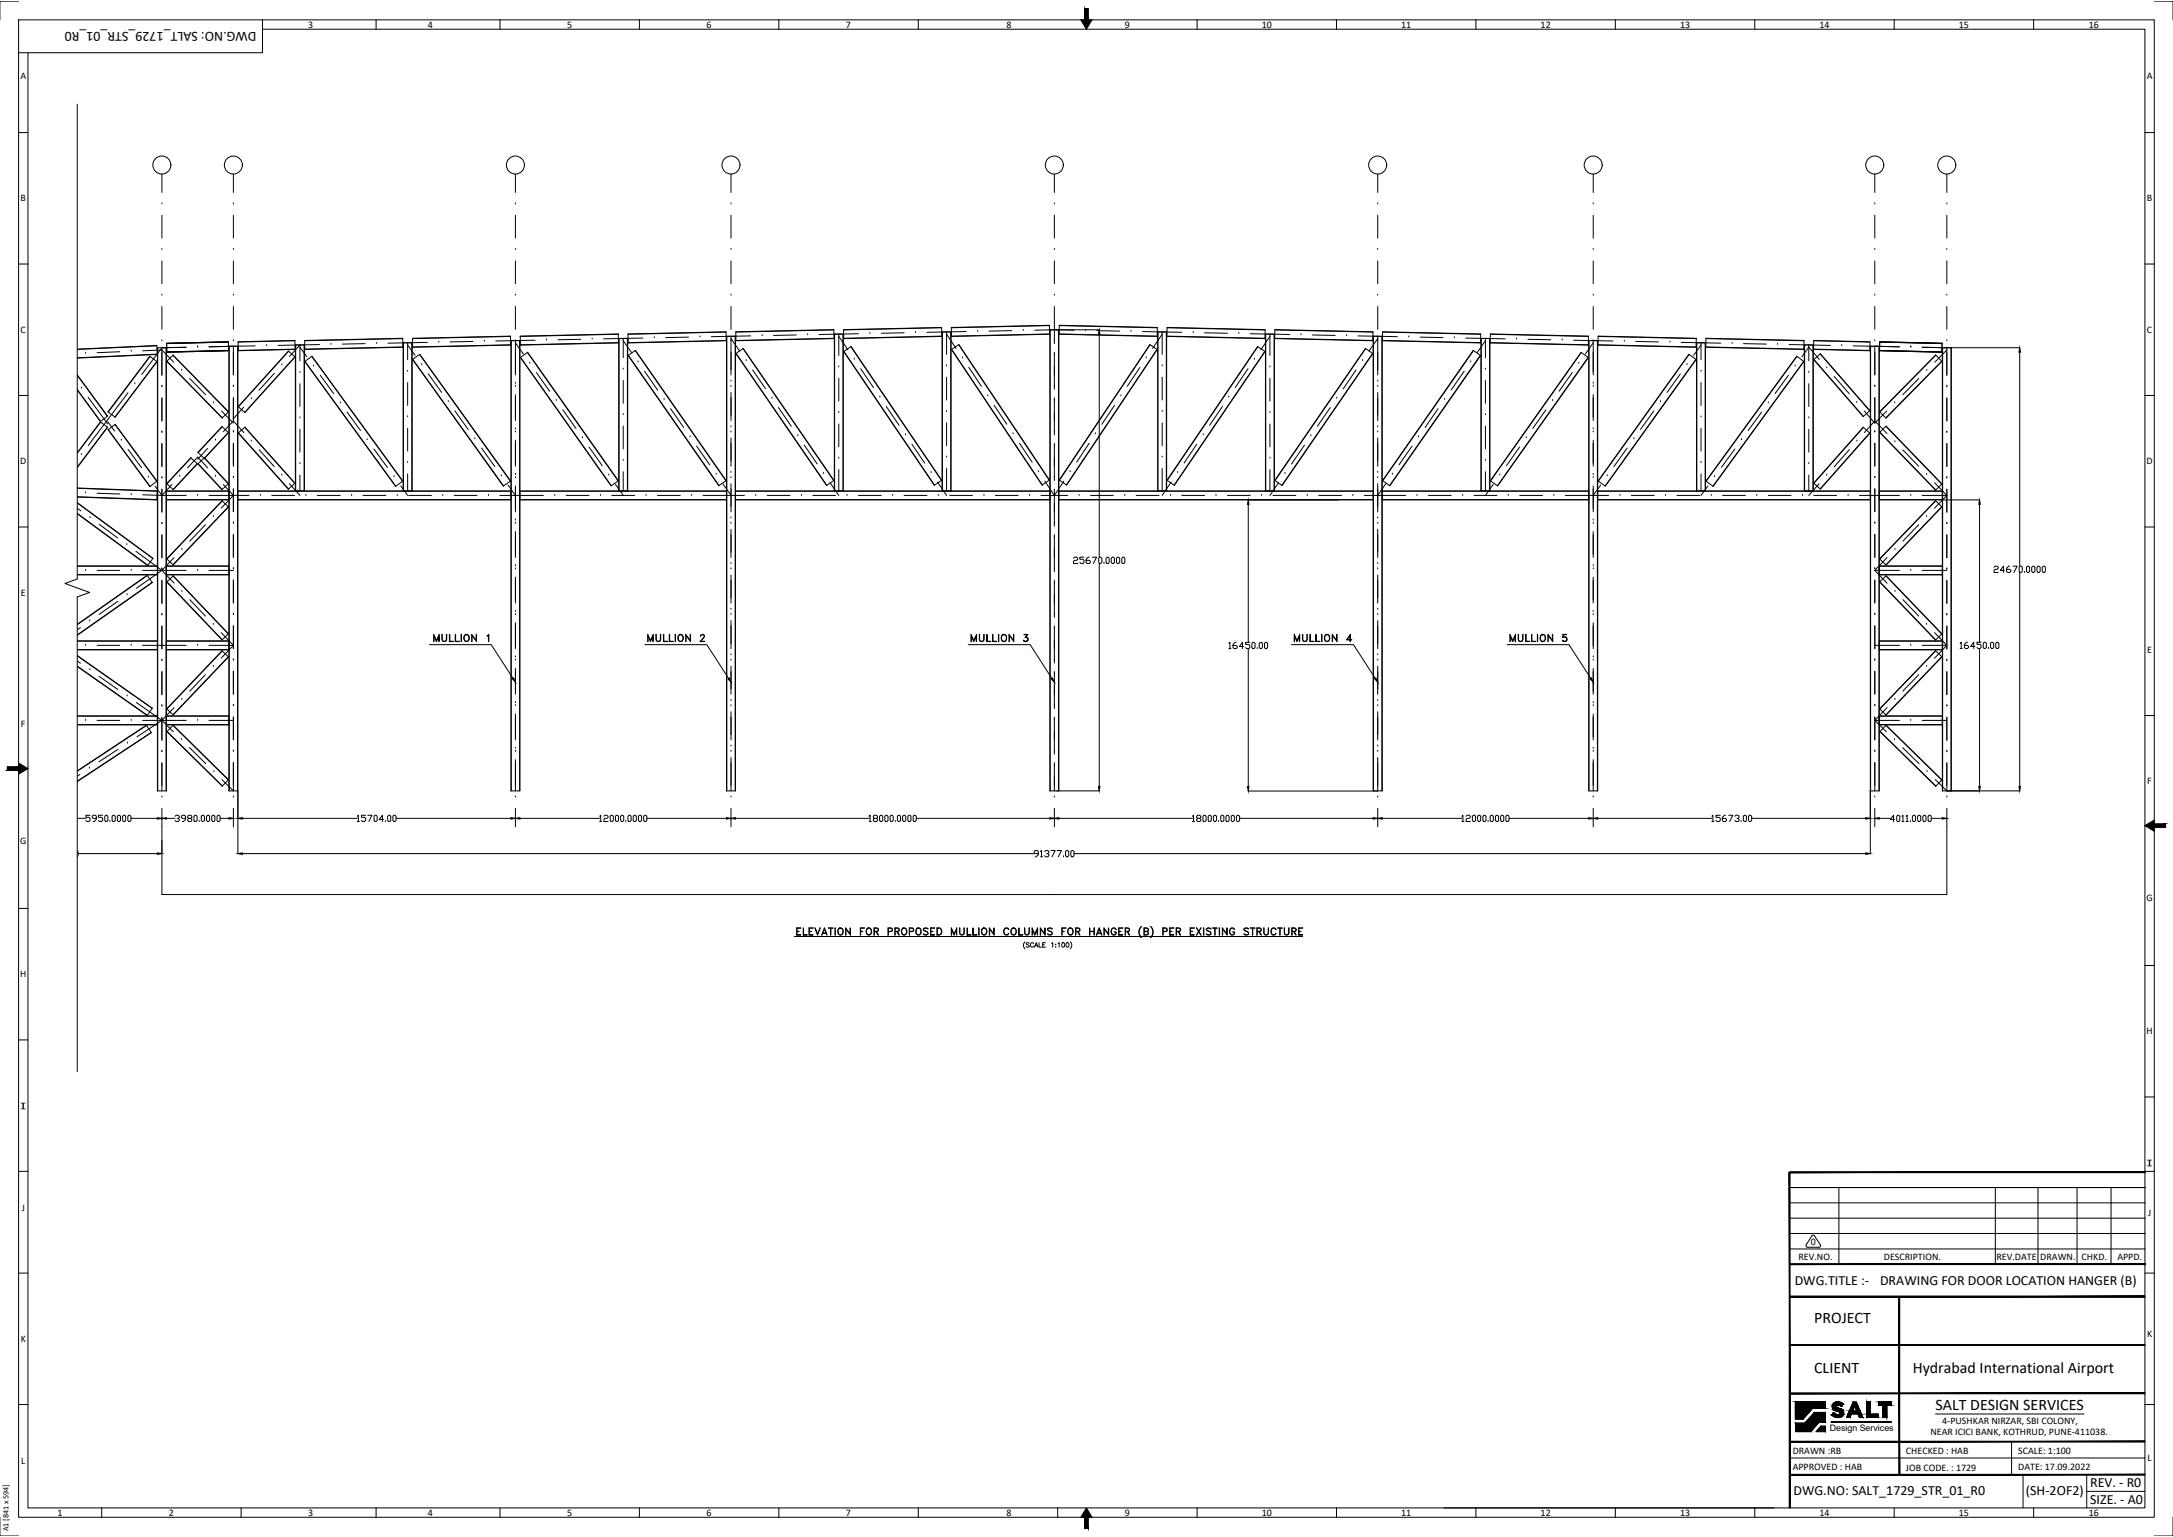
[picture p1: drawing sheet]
<svg xmlns="http://www.w3.org/2000/svg" width="1189mm" height="841mm" viewBox="0 0 1189 841" stroke-linecap="round" stroke-linejoin="round" font-family="sans-serif">
<!-- layer: Beam -->
<g fill="none" stroke="#000" stroke-width=".55">
<path d="M515 179l-53 2M574 178l-54 1M580 178l53 1M639 179l53 2M639 179l53 1v5l-54-1zM42 191l44-2v5l-44 2M82 195l4 3-23 30-4-3zM82 195l-23 30M86 198l-23 30M86 189l-44 2M86 190h5v243h-5zM91 190v243"/>
<path d="M91 188v5l34-1v-5l-34 1M91 198l4-4 30 31-3 4zM91 198l31 31M95 194l30 31M125 192l-34 1M125 189h5v244h-5zM125 189v244M130 189v244M158 192l3 3-27 31-4-4zM158 192l-28 31M161 186l-31 1M161 191l-31 1v-5l31-1v5"/>
<path d="M162 189v80M166 189v80M167 186l53-1v5l-53 1zM167 198l4-3 49 68-4 3zM167 198l50 68M171 195l49 68M220 185l-53 1M220 190l-53 1M221 188v81M226 185l53-1v5l-53 1zM226 197l4-3 49 69-4 3zM226 197l50 69"/>
<path d="M230 194l49 69M279 189l-53 1M280 186h4v247h-4zM280 186v247M284 186v247M285 184l53-1v5l-53 1zM285 196l4-3 49 70-4 3zM289 193l49 70M338 183l-53 1M338 187l-53 2M343 185v84M344 183v5l53-2v-4l-53 1"/>
<path d="M344 195l4-3 49 71-4 3zM344 194l49 72M397 186l-53 1M397 184h5v249h-5zM398 184v249M402 184v249M403 182l53-2v5l-53 1zM403 193l4-2 49 72-4 3zM406 191l50 72M456 181l-53 1M456 185l-53 1M457 183v86"/>
<path d="M461 183v86M461 180l54-1v5l-53 1zM465 190l50 73M516 182v87M520 182v87M521 191l4-2 49 74-4 2zM524 189l50 74M574 183l-53 1-1-5 54-1v5M574 180h5v253h-5zM575 180v253M579 180v253M579 183l54 1v-5l-53-1-1 5"/>
<path d="M629 189l-49 74M634 182v87M688 190l4 2-49 74-5-3zM688 190l-49 73M692 192l-50 73M693 183v86M697 183v86M697 185l54 1M697 181l54 1M697 180v5M747 191l4 2-50 73-4-3zM747 191l-49 72"/>
<path d="M751 182v4l-54-1M751 184h5v249h-5zM751 184v249M756 184v249M756 186l54 1M756 182l54 1v5l-54-2zM756 182l54 1M806 192l4 3-50 71-4-3zM806 192l-49 71M810 194l-50 72M810 185v84M815 185v84"/>
<path d="M815 187l54 2M815 183l54 1v5l-54-1zM815 183l54 1M865 193l4 3-50 70-4-3zM865 193l-50 70M869 196l-50 70M869 186h5v247h-5zM869 186v247M874 186v247M874 189l54 1M874 184l54 1v5l-54-1zM924 194l-50 69"/>
<path d="M928 188v81M933 190l54 1M933 185l54 1v5l-54-1zM933 185l54 1M983 195l4 3-50 68-4-3zM983 195l-50 68M987 198l-50 68M987 189v80M992 189v80M992 191l31 1M992 197l4-3 27 31-4 3zM992 186l31 1v5l-31-1z"/>
<path d="M992 186l31 1M992 197l27 31M996 194l27 31M1023 189h5v244h-5zM1023 189v244M1028 189v244M1028 192l34 1M1028 187l35 1-1 5-34-1zM1028 187l35 1M1059 194l3 4-30 31-4-4zM1062 198l-30 31M1063 190h5v243h-5z"/>
<path d="M1063 190v243M1067 190v243M42 205l17 23-4 3-13-18M42 205l17 23M42 213l13 18M55 231l4 3M55 231l-13 17M59 234l-17 22M59 235l4-3 23 31-4 3zM59 235l23 31M63 232l23 31M121 233l4 4-13 14-4-3z"/>
<path d="M122 234l-14 14M125 237l-13 14M130 237l4-3 27 30-3 4zM130 237l28 31M134 234l27 31M1023 237l-27 31M1028 237l4-4 30 32-3 3zM1028 236l31 32M1032 233l30 32M104 250l4 4-13 14-4-3zM104 251l-13 14M108 254l-13 14"/>
<path d="M108 254l14 14M42 267l44 2v5l-44-2M42 267l44 2M42 275l42 31-3 3-39-28M42 275l42 31M91 269h34M91 274h34M91 273h34M121 274l4 3-30 32-4-3zM122 274l-31 32M125 277l-30 32M125 265l-4 3-13-14 4-4 13 15"/>
<path d="M130 269h150M130 274h150M130 273h150M162 269v-80h5v80M221 269v-81h4v81M284 269h113M284 274h113M284 273h113M339 269v-84h4v84M402 269h172M402 274h172M402 273h172"/>
<path d="M456 269v-86h5v86M511 265l-49-73 4-2 49 73-4 3M515 269v-87h5v87M579 269h172M579 274h172M579 273h172M583 265l50-74-4-2-49 74 4 2M633 269v-87h5v87M692 269v-86h5v86M756 269h113M756 274h113M756 273h113"/>
<path d="M810 269v-84h5v84M874 269h149M874 274h149M874 273h149M874 263l50-69 4 3-50 69M874 263l4 3M928 269v-81h5v81M987 269v-80h5v80M992 264l4 4 27-31-4-3-27 30M1028 269h35M1028 274h35M1028 273h35"/>
<path d="M1062 277l-30 32M42 281l39 28M42 310h44M42 315h44M42 314h44M81 315l-39 27M83 319l-41 28M91 310h34M91 315h34M91 314h34M91 318l4-3 30 32-4 3zM91 318l31 32"/>
<path d="M95 315l30 32M1028 310h35M1028 315h35M1028 314h35M1028 306l4 3M1028 306l31-32 3 3-30 32M1028 318l31 32M1032 315l30 32M1032 315l-4 3 31 32M42 351h44M42 356h44M42 355h44"/>
<path d="M42 342l38-27 3 4-41 29M42 359l41 29-3 4-38-27M42 359l41 29M91 351h34M91 356h34M91 355h34M121 356l4 3-30 32-4-3zM122 356l-31 32M125 359l-30 32M1028 351h35M1028 356h35M1028 355h35"/>
<path d="M1059 356l3 3-30 32-4-3zM1059 356l-31 32M1062 347l-3 3M42 364l39 27M42 392h44M42 397h44M42 396h44M91 392h34M91 397h34M91 396h34M95 397l30 30M95 397l30 30-3 3-31-30z"/>
<path d="M1028 392h35M1028 397h35M1028 396h35M1032 397l30 30M1032 397l30 30-3 3-30-30zM83 401l-41 26M91 400l31 30M1029 400l30 30M42 422l38-25 3 4-41 27"/>
</g>
<!-- layer: Center Line -->
<g fill="none" stroke="#000" stroke-width=".55">
<path d="M47 193h.1M66 192l-13 1M72 192h.1M78 192h11l6 6M89 190l-11 15M89 190v15M102 190h-13M108 190h.1M128 189l-14 1M128 189v16M140 189h-12M146 189h.1"/>
<path d="M154 200h.1M158 195l6-6v8M164 190l4 5M175 189h-23M181 188h.1M200 188h-13M206 188h.1M223 189l4 5M223 188v9M231 200h.1M234 187l-22 1M240 187h.1"/>
<path d="M259 187h-13M265 187h.1M282 188l4 6M282 186v17M290 199h.1M293 186l-22 1M299 186h.1M318 186h-13M324 186h.1M341 186l4 7M341 185v11M349 198h.1"/>
<path d="M352 185h-22M358 185h.1M377 184l-13 1M383 184h.1M400 185l5 7M400 184v18M408 197h.1M411 184h-22M417 184h.1M436 183l-13 1M442 183h.1M459 184l5 7"/>
<path d="M459 183v12M467 197h.1M470 183h-22M476 182h.1M495 182h-13M501 182h.1M518 183l5 8M518 182v12M527 196h.1M529 181l-22 1M535 181h.1M554 181h-13"/>
<path d="M560 181h.1M577 194h.1M577 180l11 1M577 180l-11 1M577 180v8M594 181h.1M600 181h13M619 181h.1M625 181l22 1M627 196h.1M636 183l-5 8M636 182v12"/>
<path d="M653 182h.1M659 182h13M678 182h.1M684 183h22M686 197h.1M695 184l-5 7M695 183v12M712 183h.1M718 183l12 1M737 184h.1M743 184h11M745 197h.1"/>
<path d="M754 184h11M754 185l-5 7M754 184v18M771 184h.1M777 184l12 1M796 185h.1M802 185h21M805 198h.1M813 186l-5 7M813 185v11M830 186h.1M836 186h12"/>
<path d="M855 186h.1M861 186l21 1M864 199h.1M872 188l-5 6M872 186v17M889 187h.1M895 187h12M914 187h.1M920 187l21 1M923 200h.1M931 189l-4 5M931 188v9"/>
<path d="M948 188h.1M954 188h12M973 188h.1M979 189h22M986 195l4-5 5 7M990 189v8M1008 189h.1M1014 189h12M1026 189l13 1M1026 189v16M1045 190h.1M1052 190h13v15"/>
<path d="M1065 192l-6 6M45 212h.1M48 217l11 15M70 215l-22 29M74 210h.1M89 212h.1M89 218v12M99 203h.1M104 207l8 9M128 211h.1M128 217v13M138 218h.1"/>
<path d="M150 204l-8 10M164 204h.1M164 210v12M172 200h.1M175 205l8 10M223 203h.1M223 209v13M234 205l8 10M245 220h.1M282 210h.1M282 216v12M293 204l8 10"/>
<path d="M304 219h.1M341 202h.1M341 208v13M353 203l7 10M363 219h.1M400 209h.1M400 215v12M412 202l7 11M422 218h.1M459 201h.1M459 207v12M471 202l7 10"/>
<path d="M481 217h.1M518 200h.1M518 206v13M530 201l7 10M540 217h.1M577 219h.1M577 201v12M613 217h.1M624 201l-7 10M636 200h.1M636 206v13M672 217h.1"/>
<path d="M683 202l-7 10M695 201h.1M695 207v12M731 218h.1M742 202l-7 11M754 209h.1M754 215v12M790 219h.1M801 203l-7 10M813 202h.1M813 208v13M849 219h.1"/>
<path d="M860 204l-7 10M872 210h.1M872 216v12M908 220h.1M919 205l-7 10M931 203h.1M931 209v13M978 205l-7 10M982 200h.1M990 204h.1M990 210v12M999 201h.1"/>
<path d="M1004 206l8 9M1026 211h.1M1026 217v13M1050 207l-9 9M1054 203h.1M1065 212h.1M1065 218v12M59 231l4 5M89 237h.1M117 220h.1M121 225l7 7M122 236l6-6 5 7"/>
<path d="M128 236h.1M133 223l-5 6M164 229h.1M164 235v12M186 220h.1M190 225l7 11M223 228h.1M223 234v13M249 225l7 10M282 235h.1M308 224l7 10M319 240h.1"/>
<path d="M341 227h.1M341 233v13M367 224l7 10M378 239h.1M400 233h.1M400 240v12M426 223l7 10M437 238h.1M459 226h.1M459 232v12M485 222l7 11M495 238h.1"/>
<path d="M518 225h.1M518 231v13M544 222l7 10M554 237h.1M577 225v13M599 237h.1M610 222l-7 10M636 225h.1M636 231v13M658 238h.1M669 222l-7 11M695 226h.1"/>
<path d="M695 232v12M717 238h.1M728 223l-7 10M754 233h.1M754 240v12M776 239h.1M787 224l-7 10M813 227h.1M813 233v13M835 240h.1M846 224l-7 10M872 235h.1"/>
<path d="M905 225l-7 10M931 228h.1M931 234v13M964 225l-8 11M967 220h.1M990 229h.1M990 235v12M1016 220h.1M1020 237l6-7 6 7M1026 236h.1M1032 225l-6 7-6-7M1037 220h.1"/>
<path d="M1065 237h.1M45 249h.1M66 241h.1M70 246l7 10M89 243v12M103 256l5-6 6 6M114 245l-6 6M118 241h.1M128 242v13M138 241h.1M142 246l8 9M154 260h.1"/>
<path d="M164 254h.1M164 260v9M201 241h.1M205 246l7 10M223 253h.1M223 259v10M260 240h.1M263 245l8 10M282 260h.1M282 241v12M322 245l7 10M333 260h.1"/>
<path d="M341 252h.1M341 258v11M381 244l7 10M392 259h.1M400 258h.1M440 244l7 10M451 259h.1M459 251h.1M459 257v12M499 243l7 10M509 259h.1M518 250h.1"/>
<path d="M518 256v13M558 243l7 10M568 258h.1M577 244h.1M577 250v13M586 258h.1M596 243l-7 10M636 250h.1M636 256v13M644 259h.1M655 243l-7 10M695 251h.1"/>
<path d="M695 257v12M703 259h.1M714 244l-7 10M754 258h.1M762 259h.1M773 244l-8 10M813 252h.1M813 258v11M821 260h.1M831 245l-7 10M872 260h.1M872 241v12"/>
<path d="M890 245l-7 10M894 240h.1M931 253h.1M931 259v10M949 246l-7 10M953 241h.1M990 254h.1M990 260v9M1012 246l-8 9M1016 241h.1M1026 242v13M1037 242h.1"/>
<path d="M1041 246l9 9M1054 260h.1M1065 243v12M42 278l2 2M47 270h.1M53 270h13M72 271h.1M78 271h11M81 261h.1M85 266l4 5M89 262h.1M89 271h13"/>
<path d="M89 268v12M94 265l-5 6M98 261h.1M108 271h.1M114 271h22M118 261h.1M122 265l6 6-7 7M128 261h.1M128 267v13M142 271h.1M149 271h12M158 265l6 6"/>
<path d="M167 271h.1M174 271h12M192 271h.1M199 271h12M216 261h.1M217 271h.1M219 266l4 5M224 271h12M242 271h.1M249 271h12M267 271h.1M273 271h24"/>
<path d="M274 260h.1M278 265l4 6M282 266v12M304 271h.1M310 271h12M328 271h.1M335 271h12M337 265l4 6M353 271h.1M360 271h12M378 271h.1M385 271h22"/>
<path d="M395 265l5 6M400 265v12M413 271h.1M420 271h12M438 271h.1M445 271h12M454 264l5 7M463 271h.1M470 271h12M488 271h.1M495 271h12M513 264l5 7"/>
<path d="M513 271h.1M520 271h12M538 271h.1M545 271h12M563 271h.1M570 271h14M572 263l5 8 5-8M577 269h.1M577 275v13M590 271h.1M597 271h12M615 271h.1"/>
<path d="M622 271h12M640 271h.1M641 264l-5 7M647 271h12M665 271h.1M672 271h12M690 271h.1M696 271h13M700 264l-5 7M715 271h.1M721 271h13M740 271h.1"/>
<path d="M746 271h23M754 265v12M758 265l-4 6M775 271h.1M781 271h13M800 271h.1M806 271h13M817 265l-4 6M825 271h.1M831 271h13M850 271h.1M856 271h24"/>
<path d="M872 266v12M876 265l-4 6M879 260h.1M886 271h.1M893 271h12M911 271h.1M917 271h13M934 266l-3 5M936 271h.1M938 261h.1M942 271h13M961 271h.1"/>
<path d="M967 271h13M986 271h.1M992 271h13M995 265l-5 6M999 260h.1M1011 271h.1M1017 271h22M1026 261h.1M1026 267v13M1045 271h.1M1052 271h13M1058 264l7 7"/>
<path d="M1065 262h.1M1065 271l-7 7M1065 268v12M49 283h.1M54 287l10 7M69 298h.1M89 287h.1M89 293v12M112 287l-8 9M117 283h.1M128 286h.1M128 292v13"/>
<path d="M282 285h.1M282 291v12M400 283h.1M400 290v12M577 294h.1M754 283h.1M754 290v12M872 285h.1M872 291v12M1026 286h.1M1026 292v13M1050 287l-9 9"/>
<path d="M1054 283h.1M1065 287h.1M1065 293v12M47 312h.1M53 312h13M72 312h.1M74 302l15 10M78 312h24M89 312h.1M89 312l-14 10M89 312l6 7M89 318v12"/>
<path d="M95 305l-6 7M99 301h.1M108 312h.1M114 312h14M128 311h.1M128 317v13M282 310h.1M282 316v12M400 308h.1M400 315v12M577 319h.1M577 300v13"/>
<path d="M754 308h.1M754 315v12M872 310h.1M872 316v12M1026 311h.1M1026 312h13M1026 312l6 7M1026 317v13M1032 305l-6 7M1037 301h.1M1045 312h.1M1052 312h13"/>
<path d="M1065 312h.1M1065 318v12M49 340h.1M64 329l-10 7M70 325h.1M89 336h.1M99 324h.1M104 328l8 9M128 336h.1M282 335h.1M400 333h.1M400 340v12"/>
<path d="M577 325v13M754 333h.1M754 340v12M872 335h.1M1026 336h.1M1037 324h.1M1041 328l9 9M1065 336h.1M44 343l-2 2M47 353h.1M53 353h13M72 353h.1"/>
<path d="M78 353h24M89 343v12M108 353h.1M114 353h14M117 342h.1M121 346l7 7M128 353l-7 7M128 342v13M282 359h.1M282 341v12M400 358h.1M577 344h.1"/>
<path d="M577 350v13M754 358h.1M872 359h.1M872 341v12M1026 353h13M1026 342v13M1045 353h.1M1052 353h13M1054 342h.1M1058 346l7 7M1065 353l-7 7M1065 343v12"/>
<path d="M42 362l2 1M49 367h.1M54 370l10 7M89 361h.1M89 368v12M112 369l-8 9M117 365h.1M128 361h.1M128 367v13M282 366v12M400 365v12M577 369h.1"/>
<path d="M577 375v13M754 365v12M872 366v12M1026 361h.1M1026 367v13M1050 369l-9 9M1054 365h.1M1065 361h.1M1065 368v12M47 394h.1M53 394h13M70 381h.1"/>
<path d="M72 394h.1M75 384l14 10M78 394h24M89 386h.1M89 394l-14 9M89 394l6 6M89 393v12M95 387l-6 7M99 383h.1M108 394h.1M114 394h14M128 386h.1"/>
<path d="M128 392v13M282 384h.1M282 391v12M400 383h.1M400 389v13M577 394h.1M754 383h.1M754 389v13M872 384h.1M872 391v12M1026 386h.1M1026 394h13"/>
<path d="M1026 394l6 6M1026 392v13M1032 387l-6 7M1037 383h.1M1045 394h.1M1052 394h13M1065 386h.1M1065 393v12M65 410l-11 7M70 407h.1M89 411h.1M89 418v15"/>
<path d="M99 405h.1M104 409l9 9M128 411h.1M128 417v16l-7-6M282 409h.1M282 416v17M400 408h.1M400 414v19M577 419h.1M577 400v13M754 408h.1M754 414v19"/>
<path d="M872 409h.1M872 416v17M1026 411h.1M1026 417v16M1037 405h.1M1041 409l9 9M1065 411h.1M1065 418v15l-6-6M44 424l-2 1M49 420h.1M117 422h.1M577 425v8"/>
<path d="M1054 422h.1"/>
</g>
<!-- layer: Grid -->
<g fill="none" stroke="#000" stroke-width=".55">
<path d="M89 95v10M128 95v10M282 95v10M400 95v10M577 95v10M754 95v10M872 95v10M1026 95v10M1065 95v10M89 112h.1M89 118v12M128 112h.1"/>
<path d="M128 118v12M282 112h.1M282 118v12M400 112h.1M400 118v12M577 112h.1M577 118v12M754 112h.1M754 118v12M872 112h.1M872 118v12M1026 112h.1"/>
<path d="M1026 118v12M1065 112h.1M1065 118v12M89 137h.1M128 137h.1M282 137h.1M400 137h.1M577 137h.1M754 137h.1M872 137h.1M1026 137h.1M1065 137h.1"/>
<path d="M89 143v12M128 143v12M282 143v12M400 143v12M577 143v12M754 143v12M872 143v12M1026 143v12M1065 143v12M89 161h.1M89 168v12M128 161h.1"/>
<path d="M128 168v12M282 161h.1M282 168v12M400 161h.1M400 168v12M577 161h.1M577 168v12M754 161h.1M754 168v12M872 161h.1M872 168v12M1026 161h.1"/>
<path d="M1026 168v12M1065 161h.1M1065 168v12M89 186h.1M89 193v12M128 186h.1M128 193v12M282 186h.1M282 193v12M400 186h.1M400 193v12M577 186h.1"/>
<path d="M577 193v12M754 186h.1M754 193v12M872 186h.1M872 193v12M1026 186h.1M1026 193v12M1065 186h.1M1065 193v12M89 211h.1M89 218v12M128 211h.1"/>
<path d="M128 218v12M282 211h.1M282 218v12M400 211h.1M400 218v12M577 211h.1M577 218v12M754 211h.1M754 218v12M872 211h.1M872 218v12M1026 211h.1"/>
<path d="M1026 218v12M1065 211h.1M1065 218v12M89 236h.1M128 236h.1M282 236h.1M400 236h.1M577 236h.1M754 236h.1M872 236h.1M1026 236h.1M1065 236h.1"/>
<path d="M89 243v12M128 243v12M282 243v12M400 243v12M577 243v12M754 243v12M872 243v12M1026 243v12M1065 243v12M89 261h.1M89 268v12M128 261h.1"/>
<path d="M128 268v12M282 261h.1M282 268v12M400 261h.1M400 268v12M577 261h.1M577 268v12M754 261h.1M754 268v12M872 261h.1M872 268v12M1026 261h.1"/>
<path d="M1026 268v12M1065 261h.1M1065 268v12M89 286h.1M89 293v12M128 286h.1M128 293v12M282 286h.1M282 293v12M400 286h.1M400 293v12M577 286h.1"/>
<path d="M577 293v12M754 286h.1M754 293v12M872 286h.1M872 293v12M1026 286h.1M1026 293v12M1065 286h.1M1065 293v12M89 311h.1M89 318v12M128 311h.1"/>
<path d="M128 318v12M282 311h.1M282 318v12M400 311h.1M400 318v12M577 311h.1M577 318v12M754 311h.1M754 318v12M872 311h.1M872 318v12M1026 311h.1"/>
<path d="M1026 318v12M1065 311h.1M1065 318v12M89 336h.1M128 336h.1M282 336h.1M400 336h.1M577 336h.1M754 336h.1M872 336h.1M1026 336h.1M1065 336h.1"/>
<path d="M89 342v13M128 342v13M282 342v13M400 342v13M577 342v13M754 342v13M872 342v13M1026 342v13M1065 342v13M89 361h.1M89 367v13M128 361h.1"/>
<path d="M128 367v13M282 361h.1M282 367v13M400 361h.1M400 367v13M577 361h.1M577 367v13M754 361h.1M754 367v13M872 361h.1M872 367v13M1026 361h.1"/>
<path d="M1026 367v13M1065 361h.1M1065 367v13M89 386h.1M89 392v13M128 386h.1M128 392v13M282 386h.1M282 392v13M400 386h.1M400 392v13M577 386h.1"/>
<path d="M577 392v13M754 386h.1M754 392v13M872 386h.1M872 392v13M1026 386h.1M1026 392v13M1065 386h.1M1065 392v13M89 411h.1M89 417v13M128 411h.1"/>
<path d="M128 417v13M282 411h.1M282 417v13M400 411h.1M400 417v13M577 411h.1M577 417v13M754 411h.1M754 417v13M872 411h.1M872 417v13M1026 411h.1"/>
<path d="M1026 417v13M1065 411h.1M1065 417v13M89 436h.1M128 436h.1M282 436h.1M400 436h.1M577 436h.1M754 436h.1M872 436h.1M1026 436h.1M1065 436h.1"/>
<path d="M89 442v10M128 442v10M282 442v10M400 442v10M577 442v10M754 442v10M872 442v10M1026 442v10M1065 442v10"/>
<circle cx="89" cy="90" r="5"/>
<circle cx="128" cy="90" r="5"/>
<circle cx="282" cy="90" r="5"/>
<circle cx="400" cy="90" r="5"/>
<circle cx="577" cy="90" r="5"/>
<circle cx="754" cy="90" r="5"/>
<circle cx="872" cy="90" r="5"/>
<circle cx="1026" cy="90" r="5"/>
<circle cx="1065" cy="90" r="5"/>
</g>
<!-- layer: 0 -->
<g fill="none" stroke="#000" stroke-width=".55">
<path d="M577 180h24M601 183v122M1065 190h40M1105 193v117M683 274h49M683 276v75M1063 274h20M1083 276v75M587 305h1h2l-1 2h-2v1h3M593 305h-2v1h2v1v1h-2M596 305l-2 1v2h1h2l-1-1h-2M598 305h2l-2 3"/>
<path d="M601 308v122M602 305h1v3h-1h-1v-3zM604 308h.1M606 305h1v3h-1h-1v-3zM608 305h1h1v3h-1h-1zM611 305h2v3h-1h-1zM614 305h1v3h-1v-3zM1091 310h2v2h-2v1h2M1097 312h-3l2-2v3M1100 310l-2 1v2h2v-1h-2M1101 310h3l-2 3M1105 313v117"/>
<path d="M1105 310h1v3h-1v-3zM1108 313h.1M1109 310h1v3h-1v-3zM1112 310h1v3h-1zM1114 310h1h1v3h-2zM1118 310h1v3h-1h-1v-3zM235 353h34l12 18M353 353h34l12 18M530 353h34l11 18M672 352l1-1v4M672 355h1M676 351l-1 2v1v1l2-1-1-1h-1"/>
<path d="M680 354h-2l2-3v4M683 355v75M684 351h-3v2h2h1l-1 2-2-1M685 352l1-1 1 1v2l-1 1-1-1zM688 354v1M689 352l1-1 1 1v2l-1 1-1-1zM692 352v-1l2 1v2l-1 1-1-1zM707 353h34l11 18M825 353h33l12 18M1072 352l1-1v4M1072 355h2M1076 351l-1 2v1l1 1 1-1-1-1h-1"/>
<path d="M1080 354h-2l2-3v4M1083 355v75M1084 351h-2v2h1h1l-1 2-1-1M1085 352l1-1 1 1v2l-1 1-1-1zM1088 354v1M1089 352l1-1 1 1v2l-1 1-1-1zM1092 352v-1l2 1v2l-1 1-1-1zM130 433v34M578 433h23M683 433h71M1023 433v34M1065 433h40"/>
<path d="M42 448h5M49 446h-2v1h2v1v2l-2-1M53 448h-2l-1-1 1-1 2 1v1l-2 2M56 446h-2v1h2v2v1l-2-1M57 447l1-1 1 1v2l-1 1-1-1zM60 449v1M61 447l1-1 1 1v2l-1 1-1-1zM64 447l1-1 1 1v2l-1 1-1-1zM67 447l1-1 1 1v2l-1 1-1-1zM70 447v-1l2 1v2l-1 1-1-1zM72 448h14M89 452v37h976v-37"/>
<path d="M89 448h.1M91 448h5M96 447v-1l2 1-1 1M98 448v2l-2-1M102 448h-2l-1-1 1-1 2 1v1l-2 2M103 448v-1v-1l2 1-1 1h-1v2l2-1-1-1M106 447l1-1 1 1v2l-1 1-1-1zM109 449v1M110 447l1-1 1 1v2l-1 1-1-1zM113 447l1-1 1 1v2l-1 1-1-1zM116 447v-1l2 1v2l-1 1-1-1zM119 447v-1l1 1v2v1l-1-1z"/>
<path d="M120 448h5M128 448h.1M133 448h62M195 447l1-1v4M195 450h2M200 446h-2v1h1l1 2-1 1-1-1M201 446h3l-2 4M205 447v-1l1 1v2v1l-1-1zM210 448h-3l2-2v4M211 449v1M212 447l1-1 1 1v2l-1 1-1-1zM215 447l1-1 1 1v2l-1 1-1-1z"/>
<path d="M217 448h63M282 448h.1M284 448h44M328 447l1-1v4M328 450h1M330 447l1-1 2 1-1 1h-2v2h3M334 447v-1l2 1v2l-1 1-1-1zM337 447v-1l1 1v2v1l-1-1zM340 447v-1l1 1v2v1l-1-1zM342 449v1M344 447v-1l1 1v2v1l-1-1zM346 447l1-1 1 1v2v1l-2-1z"/>
<path d="M349 447l1-1 1 1v2l-1 1-1-1zM352 447l1-1 1 1v2l-1 1-1-1zM354 448h43M400 448h.1M402 448h74M476 447v-1v4M476 450h1M478 448v-1v-1l2 1v1h-2v2l2-1v-1M481 447l1-1 1 1v2l-1 1-1-1zM484 447l1-1 1 1v2l-1 1-1-1zM487 447l1-1 1 1v2l-1 1-1-1zM490 449v1"/>
<path d="M491 447l1-1 1 1v2l-1 1-1-1zM494 447v-1l2 1v2l-1 1-1-1zM497 447v-1l1 1v2v1l-1-1zM500 447v-1l1 1v2v1l-1-1zM501 448h73M577 448h.1M579 448h73M652 447l1-1v4M652 450h2M655 448v-1v-1l2 1-1 1h-1v2l2-1-1-1M658 447l1-1 1 1v2l-1 1-1-1zM661 447l1-1 1 1v2l-1 1-1-1z"/>
<path d="M664 447v-1l2 1v2l-1 1-1-1zM667 449v1M668 447v-1l2 1v2l-1 1-1-1zM671 447v-1l1 1v2v1l-1-1zM674 447v-1l1 1v2v1l-1-1zM676 447l1-1 1 1v2v1l-2-1zM678 448h73M754 448h.1M756 448h44M800 447v-1v4M800 450h1M802 447l1-1 1 1v1h-2v2h2"/>
<path d="M806 447v-1l1 1v2v1l-1-1zM808 447l1-1 1 1v2v1l-2-1zM811 447l1-1 1 1v2l-1 1-1-1zM814 449v1M815 447l1-1 1 1v2l-1 1-1-1zM818 447l1-1 1 1v2l-1 1-1-1zM821 447l1-1 1 1v2l-1 1-1-1zM824 447v-1l2 1v2l-1 1-1-1zM826 448h43M872 448h.1M874 448h63M937 447v-1v4"/>
<path d="M937 450h1M941 446h-2v1l2 1v2l-2-1M944 446l-2 1v2l2 1 1-2h-1h-2M946 446h2l-2 4M949 447l2-1v1l-1 1M951 448v2l-2-1M953 449v1M954 447v-1l1 1v2v1l-1-1zM957 447v-1l1 1v2v1l-1-1zM958 448h63M1026 448h.1M1028 448h6"/>
<path d="M1037 448h-3l2-2v4M1038 447v-1l1 1v2v1l-1-1zM1041 447v-1v4M1041 450h1M1043 447v-1v4M1043 450h1M1045 449v1M1046 447l1-1 1 1v2l-1 1-1-1zM1049 447l1-1 1 1v2l-1 1-1-1zM1052 447l1-1 1 1v2l-1 1-1-1zM1055 447v-1l2 1v2l-1 1-1-1zM1057 448h6"/>
<path d="M1065 448h.1M42 465l1 1-1 3M43 467h43M133 467h433M568 467h-2v-2l2 1v2l-2 1M569 466l1-1v4M569 469h1M572 466v-1l2 1v1h-1M573 467l1 1-1 1-1-1M575 465h2l-1 4M578 465h3l-2 4M582 468v1"/>
<path d="M583 466l1-1 1 1v2l-1 1-1-1zM586 466v-1l2 1v2l-1 1-1-1zM588 467h433M577 489h.1M1014 772h2"/>
</g>
<g fill="#000" stroke="#000" stroke-width=".55">
<path d="M601 180l1 3h-1zM1105 190v3zM683 274v2zM1083 274v2zM280 371h1l1 2zM398 371h1l1 2zM575 371h1l1 2zM752 371h1l1 2zM870 371h1l1 2zM601 430h1l-1 3zM683 430v3zM1083 430v3z"/>
<path d="M1105 430v3zM86 447l3 1h-3zM89 448l2-1v1zM125 447l3 1h-3zM130 448l3-1v1zM280 447l2 1h-2zM282 448l2-1v1zM397 447l3 1h-3zM400 448l2-1v1zM574 447l3 1h-3zM577 448l2-1v1zM751 447l3 1h-3z"/>
<path d="M754 448l2-1v1zM869 447l3 1h-3zM872 448l2-1v1zM1021 447l2 1h-2zM1026 448l2-1v1zM1063 447l2 1h-2zM86 467h3l-3 1zM130 467h3v1zM1021 467h2l-2 1z"/>
</g>
<!-- layer: Labels -->
<g fill="none" stroke="#000" stroke-width=".55">
<path d="M435 512h278M436 508h2h-2v3l2 1h-2zM436 510h1h-1M439 508l1 3 2 1h-3zM443 508h2h-2v3l2 1h-2zM443 510h1h-1M446 508l1 3 2-3-2 4zM450 511h2M451 508l2 4-2-4-1 4zM453 508h3zM454 508v4l1-4M457 508v4z"/>
<path d="M463 508l2 3v-3v4l-2-4v4zM471 508h2h-2v4zM471 510h1h-1M478 510l2-1v-1h-2v4v-4h2h1l-1 2h-2M479 510l2 2zM486 510l2-1v-1h-2v4v-4h2v2h-2M490 510l2-1v-1h-2v4v-4h2v2h-2M491 510l1 2-1-2M498 510l2-1v-1h-2l-1 4v-4h3v2h-2M506 508h2h-3l1 1 2 1-1 1-1 1-1-1h3l-1-1-2-1zM509 508h2h-2v3l2 1h-2zM509 510h1h-1"/>
<path d="M513 508h1a2.1 2.1 0 0 1 1 2 2.1 2.1 0 0 1-1 2h-1zM513 508h1a1.9 1.9 0 0 1 1 2 1.9 1.9 0 0 1-1 1h-1zM520 508l2 3 1-3v4v-3l-1 3-1-3-1 3zM525 508v3h1h1l1-3v3h-1h-2zM529 508v3l2 1h-2zM532 508v3l3 1h-3zM535 508l1 4zM541 508l3 3v-3v4l-3-4v4zM552 509a1.4 1.4 0 0 0-2-1 1.4 1.4 0 0 0-1 1v1a1.4 1.4 0 0 0 1 2 1.4 1.4 0 0 0 2-1M557 508l1 3 2 1h-3zM561 508v3h1h1v-3v3h-2zM561 515a2.5 2.5 0 0 0 0 4"/>
<path d="M563 516h-2l2 2h-1h-1M565 508l1 3 2-3v4l-1-3-1 3-1-3v3zM566 516a.9 .9 0 0 0-1 0 .9 .9 0 0 0-1 1 .9 .9 0 0 0 1 1 .9 .9 0 0 0 1 0M566 518l1-2 1 2M566 517h2M568 516v2h2M569 508l3 3v-3v4l-3-4v4zM570 517h1M572 516h-2v2h2M573 508h1h2h-3v1l3 1-1 1-1 1-1-1h3l-1-1-2-1zM575 516h1v2M578 517h.1"/>
<path d="M578 518h.1M579 516v2M581 508h2h-2v4zM581 510h1h-1M586 515a2.6 2.6 0 0 1 0 4M589 510l1-1v-1h-1l-1 4v-4h3l-1 2h-1M590 510l1 2-1-2M596 508v4zM596 510h3M599 508v4zM600 511h2M601 508l2 4-2-4-1 4z"/>
<path d="M604 508l2 3 1-3v4l-3-4v4zM609 508h1l1 1a1.4 1.4 0 0 0-2-1 1.4 1.4 0 0 0-1 1v2h1h1l1-1h-1h1a1.4 1.4 0 0 1-2 2 1.4 1.4 0 0 1-1-2zM612 508h2h-2v3l2 1h-2zM612 510h1h-1M616 510l2-1v-1h-2v4v-4h2v2h-2M617 510l1 2-1-2M624 507h1a4 4 0 0 0 0 6 4 4 0 0 1-1-6zM626 510l2-1v-1h-2v3h2v-1h-2M627 510h1v1l-2 1v-4h2v1l-1 1M629 507a4 4 0 0 1 0 6 4 4 0 0 0 0-6zM636 510l2-1v-1h-2v4v-4h2h1l-1 2h-2M640 508h2h-2v4h2l-2-1"/>
<path d="M640 510h1h-1M644 510l2-1v-1h-2l-1 4v-4h3v2h-2M645 510l1 2-1-2M651 508h2h-2v3l2 1h-2zM651 510h1h-1M655 508l2 4zM657 508l-2 4zM658 508l1 4zM660 508h1h2h-3v1l2 1v1l-1 1-1-1h2v-1l-2-1zM664 508h2zM665 508v4v-4M667 508v4z"/>
<path d="M669 508l2 3v-3v4l-2-4v4zM673 508h2v1a1.4 1.4 0 0 0-1-1 1.4 1.4 0 0 0-1 1v2h1h1v-1a1.4 1.4 0 0 1-1 2 1.4 1.4 0 0 1-1-2zM681 508h2h-2v1l2 1v1l-2 1v-1h2v-1l-2-1zM684 508h3zM685 508v4v-4M688 510l2-1v-1h-2v4v-4h1h1v2h-2M689 510l1 2-1-2M691 508l1 3h1h1v-3v3h-1h-1zM699 508h2zM700 508v4v-4M703 508v3h1h1v-3v3h-2zM707 510l2-1v-1h-2v4v-4h1h1v2h-2"/>
<path d="M708 510l1 2-1-2M710 508h3h-2v3l2 1h-3zM711 510h1h-1"/>
<circle cx="460" cy="510" r="1.6"/>
<circle cx="460" cy="509" r="1.8"/>
<circle cx="475" cy="510" r="1.6"/>
<circle cx="475" cy="509" r="1.8"/>
<circle cx="495" cy="509" r="1.8"/>
<circle cx="495" cy="510" r="1.6"/>
<circle cx="502" cy="510" r="1.6"/>
<circle cx="503" cy="509" r="1.8"/>
<circle cx="538" cy="510" r="1.6"/>
<circle cx="538" cy="509" r="1.8"/>
<circle cx="555" cy="509" r="1.8"/>
<circle cx="555" cy="510" r="1.6"/>
<circle cx="582" cy="517" r="1.1"/>
<circle cx="584" cy="517" r="1.1"/>
<circle cx="586" cy="509" r="1.8"/>
<circle cx="586" cy="510" r="1.6"/>
<circle cx="697" cy="510" r="1.7"/>
</g>
<!-- layer: PLATE -->
<path d="M42 57v260l-6 2 13 5-7 3v259" fill="none" stroke="#000" stroke-width=".55"/>
<!-- layer: BDR01 -->
<path d="M0 1h10M1179 1h10v10M1189 830v10h-10M0 840h10" fill="none" stroke="#000" stroke-width=".55"/>
<!-- layer: BDR02 -->
<g fill="none" stroke="#000" stroke-width=".55">
<path d="M10 11h1169v819h-1169zM144 16h1029v809h-1158v-796M144 11v18h-134M206 11v5M274 11v5M350 11v5M426 11v5M502 11v5M594 11v5M655 11v5M731 11v5M807 11v5"/>
<path d="M884 11v5M960 11v5M1036 11v5M1113 11v5M10 73h5M1173 73h6M10 144h5M1173 144h6M10 216h5M1173 216h6M10 288h5M1173 288h6"/>
<path d="M1173 392h6M10 421h5M1173 452h6M10 497h5M1173 528h6M10 569h5M1173 600h6M10 641h5M979 658h195M979 650h195M979 641h195M1006 650v42"/>
<path d="M1092 650v42M1115 650v42M1136 650v42M1155 650v42M1173 641h6M979 675h195M979 667h195M10 697h5M979 683h195M1173 697h6M10 769h5M1173 769h6"/>
<path d="M979 798h194M1101 789v18M1107 807v18M1142 807v18M1142 816h31M56 825v5M132 825v5M206 825v5M274 825v5M350 825v5M426 825v5M502 825v5"/>
<path d="M579 825v5M655 825v5M731 825v5M790 825h181M807 825v5M884 825v5M960 825v5M1036 825v5M1113 825v5"/>
</g>
<g fill="#000" stroke="#000" stroke-width=".55">
<path d="M591 11h6l-3 5zM10 417l5 4-5 3zM1173 452l6-3v6zM594 825l3 5h-6z"/>
<path d="M593 5v6h2zM593 5h2v6z"/>
<path d="M4 422h6v-2zM4 420h6l-6 2z"/>
<path d="M1179 451v2l6-2zM1179 453l6-2v2z"/>
<path d="M979 641v1l195-1zM979 642l195-1v1z"/>
<path d="M979 691v1l195-1zM979 692l195-1v1z"/>
<path d="M979 709v1l194-1zM979 710l194-1v1z"/>
<path d="M979 709v1l194-1zM979 710l194-1v1z"/>
<path d="M979 736h194zM979 736h194z"/>
<path d="M979 762v1l194-1zM979 763l194-1v1z"/>
<path d="M979 789h194zM979 789h194z"/>
<path d="M979 807h194zM979 807h194z"/>
<path d="M1039 710v97zM1039 710v97z"/>
<path d="M593 830l2 6v-6zM593 830l2 6h-2z"/>
<path d="M979 641v184zM979 641v184z"/>
</g>
<!-- layer: TITLE -->
<path d="M1059 774h81" fill="none" stroke="#000" stroke-width=".55"/>
<!-- layer: 1 -->
<g fill="#000" stroke="#000" stroke-width=".55">
<path d="M1004 775h3zM1004 767h2zM1006 769h2z"/>
<path d="M982 771l4 5 6-5zM982 771l4 5h-4z"/>
<path d="M982 779l9 4 4-4zM982 779l9 4h-9z"/>
<path d="M988 778h7zM988 778h11z"/>
<path d="M988 778l7 1v-1zM988 778l7 1h-8z"/>
<path d="M982 767l17 4v-4zM982 767l17 4h-17z"/>
<path d="M993 773l6 5v-5zM993 773l6 5h-11z"/>
<path d="M1002 778h33zM1002 778h33z"/>
<path d="M1003 773l1 1zM1003 773l1 1h-1z"/>
<path d="M1004 775l3 1zM1005 776h2z"/>
<path d="M1002 769l2 1zM1002 769l2 1z"/>
<path d="M1002 770h2zM1002 770h2z"/>
<path d="M1002 770h3zM1002 770h3z"/>
<path d="M1003 774h3zM1003 774h3z"/>
<path d="M1003 769h1h1zM1003 769h1h-2z"/>
<path d="M1003 770l3 1zM1003 770l3 1h-3z"/>
<path d="M1003 769h2zM1003 769h2z"/>
<path d="M1003 771h3zM1003 771h3z"/>
<path d="M1003 771h4zM1003 771h4z"/>
<path d="M1004 767h3zM1004 767h3z"/>
<path d="M1004 767l4 1zM1003 768l1-1 4 1z"/>
<path d="M1003 771h5zM1003 771h5z"/>
<path d="M1003 768h5zM1003 768h5h-5z"/>
<path d="M1003 775h5zM1003 775h4z"/>
<path d="M1003 771h5zM1003 771h5z"/>
<path d="M1006 769h2zM1006 769h2z"/>
<path d="M1003 771l5 1zM1003 771l5 1z"/>
<path d="M1005 769h3zM1005 769h3z"/>
<path d="M1003 769h5zM1003 769h5z"/>
<path d="M1004 772h5zM1004 772h5z"/>
<path d="M1002 774l6 1v-1zM1002 774l6 1h-5z"/>
<path d="M1003 768l5 1v-1zM1003 768l5 1h-5z"/>
<path d="M1002 774h6zM1002 774h6z"/>
<path d="M1005 772h4zM1005 772h4z"/>
<path d="M1005 772l4 1v-1zM1005 772l4 1z"/>
<path d="M1002 774h7zM1002 774h6z"/>
<path d="M1007 774h2zM1006 774h3z"/>
<path d="M1007 773h2zM1007 773h2z"/>
<path d="M1007 773h2zM1007 773h2z"/>
<path d="M1007 773l2 1v-1zM1007 773l2 1h-2z"/>
<path d="M1011 774l1 2 1-2zM1011 774l1 2h-2z"/>
<path d="M1013 769l1 3 1-3zM1013 769l1 3h-2z"/>
<path d="M1014 767l3 2-1-2zM1014 767l3 2h-4z"/>
<path d="M1015 769l3 3-1-3zM1015 769l3 3h-2z"/>
<path d="M1012 772l6 2v-2zM1012 772l6 2h-7z"/>
<path d="M1016 774l3 2-1-2zM1016 774l3 2h-2z"/>
<path d="M1021 767h2zM1021 767h2zM1023 767v7zM1023 767v7zM1023 774h4zM1023 774h4zM1027 774v2zM1027 774v2zM1021 776h6zM1021 776h6zM1021 767v9zM1021 767v9z"/>
<path d="M1021 767l2 7v-7zM1021 767l2 7h-2z"/>
<path d="M1021 774l6 2v-2zM1021 774l6 2h-6z"/>
<path d="M1028 769h2zM1028 769h2zM1028 767v2zM1028 767v2zM1028 767h7zM1028 767h7zM1035 767v2zM1035 767v2zM1032 769h3zM1032 769h3zM1032 769v7zM1032 769v7zM1030 776h2zM1030 776h2zM1030 769v7zM1030 769v7z"/>
<path d="M1030 769l2 7v-7zM1030 769l2 7h-2z"/>
<path d="M1028 767l7 2v-2zM1028 767l7 2h-7z"/>
<path d="M996 780l3 3v-3zM996 780l3 3h-5z"/>
</g>
<g fill="none" stroke="#000" stroke-width=".55">
<path d="M982 767h17v4h-7l-6 5h-4zM982 771h10h-10M982 769h17h-17M982 773h8h-8M982 775h6h-6M982 779h5l6-6h6v5h-4l-4 5h-9zM984 767v9v-9M986 767v9v-9M988 767v8v-8M990 767v6v-6M992 767v4v-4M994 767v4v-4"/>
<path d="M996 767v4v-4M998 767v4v-4M1003 768a4 4 0 0 1 5 0v2l-3-1-1 1 2 1a2.6 2.6 0 0 1 3 2 2.6 2.6 0 0 1-3 3l-4-2 1-1 1 1h3v-1l-2-1a2.5 2.5 0 0 1-2-1 2.5 2.5 0 0 1 0-3zM1014 767h2l3 9h-2l-1-2h-3l-1 2h-2zM1015 769l1 3h-2zM996 780h3v3h-5z"/>
</g>
<!-- layer: REV.CLOUD -->
<path d="M991 676l-3 5v1h1h7v-1l-3-5M993 676h-1h-1" fill="none" stroke="#000" stroke-width=".55"/>
<g font-size="8.8">
<text x="993" y="724">PROJECT</text>
<text x="993" y="751">CLIENT</text>
<text x="1046" y="751">Hydrabad International Airport</text>
<text x="1059" y="771">SALT DESIGN SERVICES</text>
</g>
<g font-size="7.9">
<text x="236" y="352">MULLION 1</text>
<text x="353" y="352">MULLION 2</text>
<text x="530" y="352">MULLION 3</text>
<text x="707" y="352">MULLION 4</text>
<text x="825" y="352">MULLION 5</text>
</g>
<g font-size="7.7">
<text x="140" y="17" transform="rotate(180 140 17)">DWG.NO: SALT_1729_STR_01_R0</text>
<text x="982" y="703">DWG.TITLE :-</text>
<text x="1029" y="703">DRAWING FOR DOOR LOCATION HANGER (B)</text>
<text x="1144" y="814">REV. - R0</text>
<text x="981" y="818">DWG.NO: SALT_1729_STR_01_R0</text>
<text x="1108" y="818">(SH-2OF2)</text>
<text x="1144" y="823">SIZE. - A0</text>
</g>
<g font-size="5.5">
<text x="169" y="15">3</text>
<text x="234" y="15">4</text>
<text x="310" y="15">5</text>
<text x="387" y="15">6</text>
<text x="463" y="15">7</text>
<text x="551" y="15">8</text>
<text x="615" y="15">9</text>
<text x="690" y="15">10</text>
<text x="767" y="15">11</text>
<text x="843" y="15">12</text>
<text x="919" y="15">13</text>
<text x="995" y="15">14</text>
<text x="1072" y="15">15</text>
<text x="1143" y="15">16</text>
<text x="11" y="43">A</text>
<text x="1174" y="43">A</text>
<text x="11" y="110">B</text>
<text x="1175" y="110">B</text>
<text x="11" y="182">C</text>
<text x="1175" y="182">C</text>
<text x="11" y="254">D</text>
<text x="1174" y="254">D</text>
<text x="11" y="326">E</text>
<text x="1175" y="357">E</text>
<text x="11" y="398">F</text>
<text x="1175" y="429">F</text>
<text x="11" y="462">G</text>
<text x="1174" y="493">G</text>
<text x="11" y="535">H</text>
<text x="1174" y="566">H</text>
<text x="14" y="603" transform="rotate(180 14 603)">T</text>
<text x="11" y="607">T</text>
<text x="1177" y="634" transform="rotate(180 1177 634)">T</text>
<text x="1175" y="638">T</text>
<text x="12" y="662">J</text>
<text x="1175" y="665">J</text>
<text x="991" y="681">0</text>
<text x="984" y="689">REV.NO.</text>
<text x="1031" y="689">DESCRIPTION.</text>
<text x="1092" y="689">REV.DATE</text>
<text x="1116" y="689">DRAWN.</text>
<text x="1139" y="689">CHKD.</text>
<text x="1158" y="689">APPD.</text>
<text x="1175" y="731">K</text>
<text x="11" y="734">K</text>
<text x="1063" y="779">4-PUSHKAR NIRZAR, SBI COLONY,</text>
<text x="1056" y="785">NEAR ICICI BANK, KOTHRUD, PUNE-411038.</text>
<text x="981" y="796">DRAWN :RB</text>
<text x="1043" y="796">CHECKED : HAB</text>
<text x="1104" y="796">SCALE: 1:100</text>
<text x="12" y="801">L</text>
<text x="1175" y="800">L</text>
<text x="981" y="804">APPROVED : HAB</text>
<text x="1043" y="805">JOB CODE. : 1729</text>
<text x="1104" y="804">DATE: 17.09.2022</text>
<text x="32" y="829">1</text>
<text x="92" y="829">2</text>
<text x="169" y="829">3</text>
<text x="234" y="829">4</text>
<text x="310" y="829">5</text>
<text x="387" y="829">6</text>
<text x="463" y="829">7</text>
<text x="551" y="829">8</text>
<text x="615" y="829">9</text>
<text x="690" y="829">10</text>
<text x="767" y="829">11</text>
<text x="843" y="829">12</text>
<text x="919" y="829">13</text>
<text x="995" y="829">14</text>
<text x="1072" y="829">15</text>
<text x="1143" y="829">16</text>
</g>
<text font-size="4.9" x="1001" y="783">Design Services</text>
<text font-size="4.4" x="5" y="838" transform="rotate(-90 5 838)">A1 [841 x 594]</text>
</svg>
